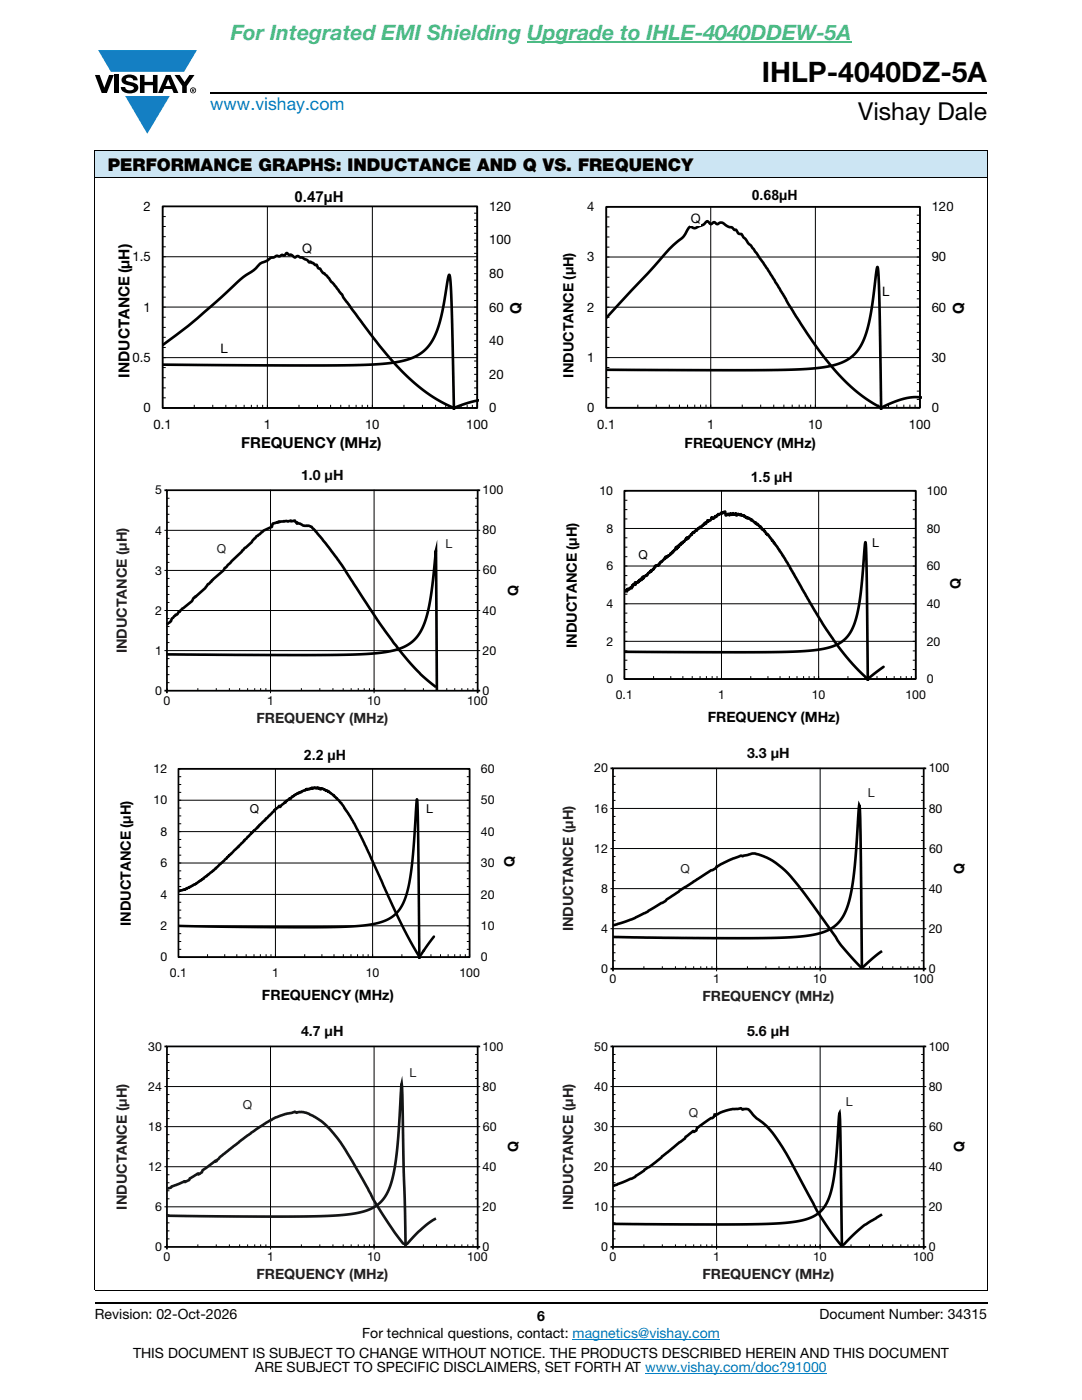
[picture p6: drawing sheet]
<svg xmlns="http://www.w3.org/2000/svg" width="216mm" height="279mm" viewBox="0 0 216 279" stroke-linecap="round" stroke-linejoin="round" font-family="sans-serif">
<g fill="#147fc3">
<path d="M19.6 10h19.7l-2.6 4.3h-1.1h-13.5z"/>
<path d="M25 19.2h8.9l-4.5 7.5z"/>
</g>
<g fill="#000">
<path d="M18.9 15h1l.9 2.5 1-2.5h.9l-1.4 3.6h-1zM22.9 15h.9v3.6h-.9zM24.6 15.3a2.1 2.1 0 0 1 2.8 .3l.1 .4h-.9a.79 .79 0 0 0-.7-.5 .79 .79 0 0 0-.8 .4l.3 .3 1 .2a1.08 1.08 0 0 1 1.2 1 1.08 1.08 0 0 1-1.1 1.2 1.73 1.73 0 0 1-2.4-1.2h.9a.96 .96 0 0 0 .8 .6 .96 .96 0 0 0 .9-.4 1.31 1.31 0 0 0-1.2-.6 1.03 1.03 0 0 1-1.1-.6 1.03 1.03 0 0 1 .2-1.1zM27.9 15h.9v1.3h1.7v-1.3h.9v3.6h-.9v-1.6h-1.7v1.6h-.9zM34.8 15h1.1l.9 1.4 1-1.4h1l-1.5 2.2v1.4h-.9v-1.4z"/>
<path d="M33.6 15.9l.5 1.3h-1.1zM33.1 15l-1.6 3.6h1l.3-.8h1.5l.3 .8h1l-1.6-3.6z"/>
<path d="M38.4 17.8h.2v.2h-.2zM38.3 17.7v.7h.1v-.3l.4 .3-.2-.3 .2-.2-.1-.2z"/>
<path d="M38.1 18a.46 .46 0 0 1 .9 0 .46 .46 0 0 1-.9 0zM37.9 18a.6 .6 0 0 0 1.2 0 .6 .6 0 0 0-1.2 0z"/>
</g>
<path d="M42 18.6h155M18.9 260h178.1" fill="none" stroke="#000" stroke-width=".36"/>
<path d="M105.2 8.3h64.7" fill="none" stroke="#4cbb84" stroke-width=".21"/>
<path d="M114.3 267.3h29.3M128.7 274h36.3" fill="none" stroke="#007ec4" stroke-width=".2"/>
<path d="M18.9 30h178.1v5.5h-178.1z" fill="#cce5f3"/>
<g fill="none" stroke="#000" stroke-width=".2">
<path d="M18.9 30h178.1M18.9 35.5h178.1M18.9 30.1v227.3M197 30.1v227.3M32.4 41.2h62.8v40.2h-62.8zM32.4 51.2h62.8M32.4 57.3h.7M32.4 53.3h.7M32.4 49.3h.7M32.4 45.2h.7M32.4 59.3h.7M32.4 55.3h.7"/>
<path d="M32.4 47.2h.7M32.4 43.2h.7M53.4 41.2v40.2M74.3 41.2v40.2M94.6 60h.6M94.6 58.6h.6M94.6 57.3h.6M94.6 55.9h.6M94.6 54.6h.6M94.6 53.3h.6M94.6 51.9h.6M94.6 50.6h.6"/>
<path d="M94.6 49.3h.6M94.6 47.9h.6M94.6 46.6h.6M94.6 45.2h.6M94.6 43.9h.6M94.6 42.5h.6M32.4 77.4h.7M32.4 73.4h.7M32.4 69.3h.7M32.4 65.3h.7M32.4 79.4h.7M32.4 75.4h.7"/>
<path d="M32.4 67.3h.7M32.4 63.3h.7M94.6 78.7h.6M94.6 77.4h.6M94.6 76.1h.6M94.6 74.7h.6M94.6 73.4h.6M94.6 72h.6M94.6 70.7h.6M94.6 69.3h.6M94.6 68h.6M94.6 66.7h.6"/>
<path d="M94.6 65.3h.6M94.6 64h.6M94.6 62.6h.6M95.2 71.4h-62.8M95.2 61.3h-62.8M38.8 80.8v.6M42.5 80.8v.6M45.1 80.8v.6M47.1 80.8v.6M48.7 80.8v.6M50.2 80.8v.6M51.3 80.8v.6"/>
<path d="M52.4 80.8v.6M59.7 80.8v.6M63.4 80.8v.6M66 80.8v.6M68 80.8v.6M69.7 80.8v.6M71.1 80.8v.6M72.3 80.8v.6M73.4 80.8v.6M80.6 80.8v.6M84.3 80.8v.6M86.9 80.8v.6"/>
<path d="M88.9 80.8v.6M90.6 80.8v.6M92 80.8v.6M93.2 80.8v.6M94.3 80.8v.6M94.6 80.1h.6M18.9 257.5h178.1"/>
</g>
<path d="M32.4 41.2h62.8v40.2h-62.8z" fill="none" stroke="#000" stroke-width=".35"/>
<path d="M32.4 72.8l38.7 .1 6.2-.4 2.3-.3 1.9-.5 1.7-.7 1.4-1 1.1-1.2 1-1.6 .7-1.9 .7-2.3 1.3-7.4 .2-.8 .3 1.5 .2 3.9 .5 21.5M32.4 68.9a170.1 170.1 0 0 0 16.1-13.6l2.6-1.7a3.6 3.6 0 0 1 2.3-1.6l.6-.5 1.4-.4a.62 .62 0 0 0 .9-.2l.4 .1 .5-.5 .4 .4h.6l.6 .5a.63 .63 0 0 1 1.1 0h.3l1.1 .5 .4 .5 .3-.2 1 .7h.2l.3 .6 .4 .1 .6 .9h.2l.6 .6 2.9 3.6 .9 1.5 6.8 9 4.3 4.9 3.5 3.2 3.2 2.3 3.5 1.7 5.1-1.4" fill="none" stroke="#000" stroke-width=".53"/>
<g fill="#fff">
<path d="M44 68h1.4v3.1h-1.4z"/>
<path d="M60.3 47.9h2v3.1h-2z"/>
</g>
<g fill="none" stroke="#000" stroke-width=".2">
<path d="M121 41.3h62.6v40.1h-62.6zM121 51.3h62.6M121 59.3h.6M121 57.3h.6M121 55.3h.6M121 53.3h.6M121 49.3h.6M121 47.3h.6M121 45.3h.6M121 43.3h.6M141.8 41.3v40.1M162.7 41.3v40.1"/>
<path d="M182.9 59.6h.7M182.9 58h.7M182.9 56.3h.7M182.9 54.7h.7M182.9 53h.7M182.9 49.6h.7M182.9 48h.7M182.9 46.3h.7M182.9 44.6h.7M182.9 42.9h.7M121 79.4h.6M121 77.4h.6"/>
<path d="M121 75.4h.6M121 73.3h.6M121 69.3h.6M121 67.3h.6M121 65.3h.6M121 63.3h.6M182.9 79.7h.7M182.9 78.1h.7M182.9 76.3h.7M182.9 74.7h.7M182.9 73h.7M182.9 69.7h.7"/>
<path d="M182.9 68h.7M182.9 66.3h.7M182.9 64.7h.7M182.9 63h.7M183.6 71.4h-62.6M183.6 61.3h-62.6M127.3 80.8v.6M131 80.8v.6M133.6 80.8v.6M135.6 80.8v.6M137.2 80.8v.6M138.6 80.8v.6"/>
<path d="M139.8 80.8v.6M140.9 80.8v.6M148.1 80.8v.6M151.8 80.8v.6M154.4 80.8v.6M156.4 80.8v.6M158.1 80.8v.6M159.5 80.8v.6M160.7 80.8v.6M161.8 80.8v.6M169 80.8v.6M172.7 80.8v.6"/>
<path d="M175.3 80.8v.6M177.3 80.8v.6M179 80.8v.6M180.3 80.8v.6M181.6 80.8v.6M182.6 80.8v.6"/>
</g>
<path d="M121 41.3h62.6v40.1h-62.6z" fill="none" stroke="#000" stroke-width=".35"/>
<path d="M121 73.8h36.4l6.3-.4 2.3-.4 1.6-.5 1.6-.8 1.4-1.1 1-1.3 .9-1.9 .7-2 .5-2.6 1.4-9.5 .2 1.5 .1 4 .4 22.9M121 63.4l9.1-9.8a37 37 0 0 1 6.3-6.4l.5-.8a1.63 1.63 0 0 1 .9-1.1l.8 .2 .7-.3a2.97 2.97 0 0 0 1.8-1l.7 .5 .5-.3a.71 .71 0 0 1 .8 .3 1.15 1.15 0 0 1 1.8 .3l.6 .3 .6 .1 .4 .5h.4l.4 .6 .7 .3 1.3 1.7 .6 .5 3.2 4.6 5.8 9.6 4.2 6.3 3.7 4.6 3.4 3.4 2.7 2.2 2.9 1.6 2.7-1.1 1.9-.6 1.8-.3h1.7" fill="none" stroke="#000" stroke-width=".53"/>
<g fill="#fff">
<path d="M176 56.5h1.5v3.1h-1.5z"/>
<path d="M137.9 41.9h2v3.1h-2z"/>
</g>
<path d="M33.3 130.6l25 .1 11.6-.1 6.4-.4 2.1-.4 1.7-.5 1.7-.9 1.2-1.1 1-1.5 .8-1.9 .7-2.2 .5-3 1-9 .2 28M33.3 124.7l.8-.7 .2-.6 .8-.7 .3-.1 1-1.2 1.9-1.4 .4-.7 2.2-1.9 .6-.8 3.1-2.8 .3-.5 3.9-3.9 1.4-1.1 1-1.3 1.4-1.1 1.3-.6a.55 .55 0 0 0 .5-.7l1.3-.5 1.5-.1 .3 .1 .5-.2 .1 .1a.77 .77 0 0 1 1.1 .4l.2-.1 1.2 .6h.8a1.74 1.74 0 0 1 1.4 .9l2.9 3.5 2.5 3.5 7.1 11 3.3 4.6 2.9 3.5 2.4 2.6 3.1 2.6" fill="none" stroke="#000001" stroke-width=".53"/>
<g fill="none" stroke="#000" stroke-width=".2">
<path d="M33.3 99.4h.5M32.8 105.8h62.5M32.8 113.8h62.5M33.3 115.4h.5M33.3 117h.5M33.3 118.6h.5M33.3 107.4h.5M33.3 109h.5M33.3 110.6h.5M33.3 112.2h.5M33.3 101h.5M33.3 102.6h.5"/>
<path d="M33.3 104.2h.5M32.8 121.8h62.5M32.8 129.8h62.5M33.3 120.2h.5M33.3 123.4h.5M33.3 125h.5M33.3 126.6h.5M33.3 128.2h.5M33.3 131.4h.5M33.3 133h.5M33.3 134.6h.5M33.3 136.2h.5"/>
</g>
<path d="M32.8 97.8h.5M33.3 97.8h62v40h-62zM32.8 137.8h.5" fill="none" stroke="#000" stroke-width=".35"/>
<path d="M42.7 108.1h3v3h-3z" fill="#fff"/>
<path d="M42.7 108.1h3v3h-3z" fill="none" stroke="#fff" stroke-width=".35"/>
<path d="M88.1 107.2h3v3h-3z" fill="#fff"/>
<path d="M88.1 107.2h3v3h-3z" fill="none" stroke="#fff" stroke-width=".35"/>
<path d="M95.3 97.8h.5M124.6 97.9h58.1v37.6h-58.1zM33.3 137.8v.5M95.8 137.8h-.5v.5" fill="none" stroke="#000" stroke-width=".35"/>
<g fill="none" stroke="#000" stroke-width=".2">
<path d="M54 97.8v40.5M74.6 97.8v40.5M94.8 99.4h.5M124.6 97.9h58.1v37.6h-58.1zM124.6 99.8h.6M144 97.9v37.6M163.4 97.9v37.6M182.1 99.8h.6M94.8 115.4h.5M94.8 117h.5M94.8 118.6h.5M94.8 107.4h.5"/>
<path d="M94.8 109h.5M94.8 110.6h.5M94.8 112.2h.5M94.8 101h.5M94.8 102.6h.5M94.8 104.2h.5M95.3 105.8h.5M95.3 113.8h.5M124.6 118.6h.6M124.6 116.7h.6M124.6 114.9h.6M124.6 111.1h.6"/>
<path d="M124.6 109.2h.6M124.6 107.3h.6M124.6 103.6h.6M124.6 101.7h.6M182.1 118.6h.6M182.1 116.7h.6M182.1 114.9h.6M182.1 111.1h.6M182.1 109.2h.6M182.1 107.3h.6M182.1 103.6h.6M182.1 101.7h.6"/>
<path d="M182.7 113h-58.1M182.7 105.5h-58.1M33.3 137.3v.5M39.5 137.3v.5M43.2 137.3v.5M45.8 137.3v.5M47.8 137.3v.5M49.4 137.3v.5M50.8 137.3v.5M52 137.3v.5M53.1 137.3v.5M60.1 137.3v.5"/>
<path d="M63.8 137.3v.5M66.4 137.3v.5M68.5 137.3v.5M70.1 137.3v.5M71.5 137.3v.5M72.7 137.3v.5M73.7 137.3v.5M80.8 137.3v.5M84.5 137.3v.5M87.1 137.3v.5M89.1 137.3v.5M90.7 137.3v.5"/>
<path d="M92.2 137.3v.5M93.3 137.3v.5M94.4 137.3v.5M94.8 120.2h.5M94.8 123.4h.5M94.8 125h.5M94.8 126.6h.5M94.8 128.2h.5M94.8 131.4h.5M94.8 133h.5M94.8 134.6h.5M94.8 136.2h.5"/>
<path d="M95.3 137.3v.5M95.3 129.8h.5M95.3 121.8h.5M124.6 133.6h.6M124.6 131.8h.6M124.6 129.9h.6M124.6 126.1h.6M124.6 124.2h.6M124.6 122.4h.6M130.4 134.9v.6M133.8 134.9v.6M136.3 134.9v.6"/>
<path d="M138.1 134.9v.6M139.7 134.9v.6M141 134.9v.6M142.1 134.9v.6M143.1 134.9v.6M149.8 134.9v.6M153.2 134.9v.6M155.6 134.9v.6M157.5 134.9v.6M159 134.9v.6M160.3 134.9v.6M161.4 134.9v.6"/>
<path d="M162.5 134.9v.6M169.2 134.9v.6M172.6 134.9v.6M175 134.9v.6M176.9 134.9v.6M178.4 134.9v.6M179.7 134.9v.6M180.8 134.9v.6M181.9 134.9v.6M182.1 133.6h.6M182.1 131.8h.6M182.1 129.9h.6"/>
<path d="M182.1 126.1h.6M182.1 124.2h.6M182.1 122.4h.6M182.7 128h-58.1M182.7 120.5h-58.1"/>
</g>
<path d="M124.6 118l.4-.3 .1 .3 .2-.5 .2 .2 .3-.5 .3 .2v-.6l.1 .3 .1-.4 .1-.1 .1 .2 .2-.2v-.4l.1 .5 .2-.4 .2-.2 .2 .1 .1-.3v.1l.1-.3 .2 .1 .2-.3 .1 .2 .1-.6 .1 .3 .1-.3v.3l.1-.3 .4-.3h.3v-.3l.5-.3 .1-.2v.1l.1-.3 .1 .2 .1-.3h.2l.4-.7 .1 .1 .1-.2h.5v-.3l.1 .1 .2-.4 .6-.5 .3-.4 .1 .1 .1-.4 .1 .2 .3-.4 .1 .1 .3-.2 .2-.4 .1 .2 .2-.4 .1 .2 .1-.4 .1 .1 .2-.3 .3-.6 .1 .4 .2-.6 .1 .3 .3-.7 .1 .2 .1-.3 .1 .2 .1-.4 .2 .1 .3-.4h.1l.2-.4 .1 .1 .1-.4v.3l.2-.3 .2 .1 .1-.3 .4-.4h.2l.2-.5h.1l.1 .1 .3-.4h.2l.1-.3h.2l.4-.5 .1 .3 .5-.7h.2l.1-.3 .1 .2v-.3l.2 .2 .3-.7 .1 .3 .1-.3 .3 .1 .1-.1 .2-.5 .1 .2 .1-.2 .1 .2 .4-.5 .1 .2 .1-.2v.1l.4-.5 .1 .1 .2-.1a.38 .38 0 0 1 .6-.2l.2-.2 .3-.1 .2 .8 .4-.4 .3 .3 .1-.3 .4 .2 .2-.3 .1 .3h.3l.1-.3v.4l.1-.3 .1 .4 .3-.3a.32 .32 0 0 0 .3 .2 .32 .32 0 0 0 .3-.2l.1 .3 .4-.1 .1 .3 .1-.1 .5 .5 .2-.2 .5 .3 .1 .2 .1-.1 .7 .7v-.2l.2 .4 .2 .1 .1-.1 .2 .4 .5 .2 .1 .4 .5 .3 .4 .6 .4 .3 .8 1.1v-.1l3.4 5.2 4.3 7.6 3.1 5.1 4 5.5 2 2.1 1.9 1.9a.47 .47 0 0 0 .4 .3 .47 .47 0 0 0 .5-.4l2.6-2M124.6 130.1h32.8l5.8-.4 2.1-.4 1.5-.6 1.4-.8 1.1-1.1 .9-1.5 .6-1.9 .9-5 1-10.2 .2 5.9 .3 21.7" fill="none" stroke="#000" stroke-width=".53"/>
<g fill="#fff">
<path d="M174.1 106.8h1.3v2.9h-1.3z"/>
<path d="M127.4 109.1h1.9v2.9h-1.9z"/>
</g>
<g fill="none" stroke="#000" stroke-width=".2">
<path d="M35.6 153.4h58.1v37.6h-58.1zM35.6 159.7h58.1M35.6 158.1h.6M35.6 156.6h.6M35.6 155h.6M55 153.4v37.6M74.3 153.4v37.6M93.1 158.1h.6M93.1 156.6h.6M93.1 155h.6M35.6 178.5h58.1M35.6 172.2h58.1"/>
<path d="M35.6 166h58.1M35.6 176.9h.6M35.6 175.4h.6M35.6 173.8h.6M35.6 170.7h.6M35.6 169.1h.6M35.6 167.5h.6M35.6 164.4h.6M35.6 162.8h.6M35.6 161.3h.6M93.1 176.9h.6M93.1 175.4h.6"/>
<path d="M93.1 173.8h.6M93.1 170.7h.6M93.1 169.1h.6M93.1 167.5h.6M93.1 164.4h.6M93.1 162.8h.6M93.1 161.3h.6M35.6 184.8h58.1M35.6 189.5h.6M35.6 187.9h.6M35.6 186.3h.6M35.6 183.2h.6"/>
<path d="M35.6 181.6h.6M35.6 180.1h.6M41.4 190.4v.6M44.8 190.4v.6M47.3 190.4v.6M49.1 190.4v.6M50.7 190.4v.6M52 190.4v.6M53.1 190.4v.6M54.1 190.4v.6M60.8 190.4v.6M64.2 190.4v.6"/>
<path d="M66.6 190.4v.6M68.5 190.4v.6M70 190.4v.6M71.3 190.4v.6M72.4 190.4v.6M73.5 190.4v.6M80.2 190.4v.6M83.6 190.4v.6M86 190.4v.6M87.9 190.4v.6M89.4 190.4v.6M90.7 190.4v.6"/>
<path d="M91.8 190.4v.6M92.8 190.4v.6M93.1 189.5h.6M93.1 187.9h.6M93.1 186.3h.6M93.1 183.2h.6M93.1 181.6h.6M93.1 180.1h.6"/>
</g>
<path d="M35.6 153.4h58.1v37.6h-58.1z" fill="none" stroke="#000" stroke-width=".34"/>
<path d="M35.6 177.9l1.4-.4 .3-.3 1.8-.8 3.6-2.7 4.8-4.7 1.9-2 .3-.1 .4-.7 .1 .1 1.2-1.1 .3-.5 2.9-2.7 .3-.5 .8-.7 .2 .3 .9-1h.2l.2-.4 .5-.2 .1-.2 .1 .2v-.2l.1 .1 .3-.4h.1l.9-.7 .3 .1v-.2h.2l.9-.5 .2 .1 .3-.3 .1 .1 .2-.1h.2l.5-.3 .2 .2 .3-.2 .3 .1 .5-.1 .1 .2 .1-.2 .2 .3 .1-.1 .1 .1 .2-.2 .8 .5h.2l.1 .2 .1-.1 2.2 1.8 2.7 4.1 2.7 5.4 6.6 14.3 3.5 6.6a.48 .48 0 0 0 .6 .5l.8-1M35.6 184.8l19.4 .2h13.1l5.8-.5 2-.4 1.6-.6 1.3-1 1-1.2 .9-1.7 .7-2.3 .9-5.8 .9-12 .2 5.8 .3 26.1M86.6 186.9l-2.1 2.9" fill="none" stroke="#000" stroke-width=".51"/>
<g fill="#fff">
<path d="M85.1 160h1.3v2.9h-1.3z"/>
<path d="M49.9 160h1.8v2.9h-1.8z"/>
</g>
<g fill="none" stroke="#000" stroke-width=".2">
<path d="M122.3 154.9h.5M122.3 156.5h.5M122.3 158.1h.5M122.3 159.7h.5M121.8 161.3h62.5M121.8 169.3h62.5M121.8 177.3h62.5M122.3 170.9h.5M122.3 172.5h.5M122.3 174.1h.5M122.3 175.7h.5M122.3 178.9h.5"/>
<path d="M122.3 162.9h.5M122.3 164.5h.5M122.3 166.1h.5M122.3 167.7h.5M121.8 185.3h62.5M122.3 180.5h.5M122.3 182.1h.5M122.3 183.7h.5M122.3 186.9h.5M122.3 188.5h.5M122.3 190.1h.5M122.3 191.7h.5"/>
</g>
<path d="M121.8 153.3h.5M122.3 153.3h62v40.1h-62zM121.8 193.3h.5" fill="none" stroke="#000" stroke-width=".35"/>
<path d="M135.2 172h3v3h-3z" fill="#fff"/>
<path d="M135.2 172h3v3h-3z" fill="none" stroke="#fff" stroke-width=".35"/>
<path d="M172.3 156.7h3v3h-3z" fill="#fff"/>
<path d="M172.3 156.7h3v3h-3z" fill="none" stroke="#fff" stroke-width=".35"/>
<path d="M184.3 153.3h.5M122.3 193.3v.5M184.8 193.3h-.5v.5M32.8 208.8h.5M33.3 208.8h62v40.1h-62zM32.8 248.8h.5" fill="none" stroke="#000" stroke-width=".35"/>
<g fill="none" stroke="#000" stroke-width=".2">
<path d="M143 153.3v40.5M163.7 153.3l-.1 40.5M183.8 154.9h.5M183.8 156.5h.5M183.8 158.1h.5M183.8 159.7h.5M183.8 170.9h.5M183.8 172.5h.5M183.8 174.1h.5M183.8 175.7h.5M183.8 178.9h.5M183.8 162.9h.5"/>
<path d="M183.8 164.5h.5M183.8 166.1h.5M183.8 167.7h.5M184.3 161.3h.5M184.3 169.3h.5M184.3 177.3h.5M122.3 192.8v.5M128.5 192.8v.5M132.2 192.8v.5M134.8 192.8v.5M136.8 192.8v.5M138.4 192.8v.5"/>
<path d="M139.8 192.8v.5M141 192.8v.5M142.1 192.8v.5M149.1 192.8v.5M152.8 192.8v.5M155.4 192.8v.5M157.5 192.8v.5M159.1 192.8v.5M160.5 192.8v.5M161.7 192.8v.5M162.7 192.8v.5M169.8 192.8v.5"/>
<path d="M173.5 192.8v.5M176.1 192.8v.5M178.1 192.8v.5M179.7 192.8v.5M181.2 192.8v.5M182.3 192.8v.5M183.4 192.8v.5M183.8 180.5h.5M183.8 182.1h.5M183.8 183.7h.5M183.8 186.9h.5M183.8 188.5h.5"/>
<path d="M183.8 190.1h.5M183.8 191.7h.5M184.3 185.3h.5M184.3 192.8v.5M32.8 216.8h62.5M33.3 218.4h.5M33.3 210.4h.5M33.3 212h.5M33.3 213.6h.5M33.3 215.2h.5M32.8 224.8h62.5M32.8 232.8h62.5"/>
<path d="M33.3 226.4h.5M33.3 228h.5M33.3 229.6h.5M33.3 231.2h.5M33.3 234.4h.5M33.3 236h.5M33.3 237.6h.5M33.3 239.2h.5M33.3 220h.5M33.3 221.6h.5M33.3 223.2h.5M32.8 240.8h62.5"/>
<path d="M33.3 242.4h.5M33.3 244h.5M33.3 245.6h.5M33.3 247.2h.5"/>
</g>
<path d="M122.3 187l20.5 .2 13.2-.1 5.8-.5 2.1-.4 1.6-.7 1.4-.9 1.1-1.4 .9-1.7 .7-2.3 .5-2.9 .5-3.5 .8-12.1 .2 .6 .1 5.2 .3 26.7M122.3 184.7l3.8-1.2 3.1-1.6 3.5-2 2.9-2.2 6.2-4 1-.4 .2-.4 .9-.5 3.9-1.6 .4 .1 1.8-.5 .7-.1 1.6 .6 1.8 .9 1.9 1.4 1.3 1.2 3.8 4.7 6.7 9.5 3.6 4.1a.56 .56 0 0 0 .6 .4 .56 .56 0 0 0 .5-.4l3.5-2.9" fill="none" stroke="#000" stroke-width=".53"/>
<path d="M47.9 219.1h3v3h-3z" fill="#fff"/>
<path d="M47.9 219.1h3v3h-3z" fill="none" stroke="#fff" stroke-width=".35"/>
<path d="M80.9 212.8h3v3h-3z" fill="#fff"/>
<path d="M80.9 212.8h3v3h-3z" fill="none" stroke="#fff" stroke-width=".35"/>
<path d="M95.3 208.8h.5M121.8 208.8h.5M122.3 208.8h62v40.1h-62zM33.3 248.8v.5M95.8 248.8h-.5v.5M121.8 248.8h.5" fill="none" stroke="#000" stroke-width=".35"/>
<g fill="none" stroke="#000" stroke-width=".2">
<path d="M54 208.8v40.5M74.6 208.8v40.5M94.8 218.4h.5M94.8 210.4h.5M94.8 212h.5M94.8 213.6h.5M94.8 215.2h.5M95.3 216.8h.5M121.8 216.8h62.5M122.3 218.4h.5M122.3 210.4h.5M122.3 212h.5"/>
<path d="M122.3 213.6h.5M122.3 215.2h.5M94.8 226.4h.5M94.8 228h.5M94.8 229.6h.5M94.8 231.2h.5M94.8 234.4h.5M94.8 236h.5M94.8 237.6h.5M94.8 239.2h.5M94.8 220h.5M94.8 221.6h.5"/>
<path d="M94.8 223.2h.5M95.3 224.8h.5M95.3 232.8h.5M121.8 224.8h62.5M121.8 232.8h62.5M122.3 226.4h.5M122.3 228h.5M122.3 229.6h.5M122.3 231.2h.5M122.3 234.4h.5M122.3 236h.5M122.3 237.6h.5"/>
<path d="M122.3 239.2h.5M122.3 220h.5M122.3 221.6h.5M122.3 223.2h.5M33.3 248.3v.5M39.5 248.3v.5M43.2 248.3v.5M45.8 248.3v.5M47.8 248.3v.5M49.4 248.3v.5M50.8 248.3v.5M52 248.3v.5"/>
<path d="M53.1 248.3v.5M60.1 248.3v.5M63.8 248.3v.5M66.4 248.3v.5M68.5 248.3v.5M70.1 248.3v.5M71.5 248.3v.5M72.7 248.3v.5M73.7 248.3v.5M80.8 248.3v.5M84.5 248.3v.5M87.1 248.3v.5"/>
<path d="M89.1 248.3v.5M90.7 248.3v.5M92.2 248.3v.5M93.3 248.3v.5M94.4 248.3v.5M94.8 242.4h.5M94.8 244h.5M94.8 245.6h.5M94.8 247.2h.5M95.3 248.3v.5M95.3 240.8h.5M121.8 240.8h62.5"/>
<path d="M122.3 242.4h.5M122.3 244h.5M122.3 245.6h.5M122.3 247.2h.5"/>
</g>
<path d="M33.3 237.2l.7-.2 .3-.2 2.4-1 .2 .1 .8-.4 .2-.3 1.5-.9a1.17 1.17 0 0 0 1.2-.8l2.4-1.8h.2l.8-.9 5.3-4.2 4.5-3 2.3-1 2.7-.7 .4 .2 1-.2 .9 .2 1.7 .8 1.6 1.1 1.4 1.3 2.1 2.7 2.4 3.7 4.5 8.3 2.8 4.3 2.3 3.2a1.04 1.04 0 0 0 1.4 .7l3.1-3.2 1.3-1 1.3-.8M33.3 242.6l20.9 .2 11.1-.1 5.7-.6 2-.5 1.6-.7 1.3-1 1-1.2 .9-1.8 .7-2.3 .8-6.3 .9-12 .7 32.4" fill="none" stroke="#111416" stroke-width=".53"/>
<path d="M136.9 220.6h3v3h-3z" fill="#fff"/>
<path d="M136.9 220.6h3v3h-3z" fill="none" stroke="#fff" stroke-width=".35"/>
<path d="M168 218.5h3v3h-3z" fill="#fff"/>
<path d="M168 218.5h3v3h-3z" fill="none" stroke="#fff" stroke-width=".35"/>
<path d="M184.3 208.8h.5M122.3 248.8v.5M184.8 248.8h-.5v.5" fill="none" stroke="#000" stroke-width=".35"/>
<g fill="none" stroke="#000" stroke-width=".2">
<path d="M143 208.8v40.5M163.7 208.8l-.1 40.5M183.8 218.4h.5M183.8 210.4h.5M183.8 212h.5M183.8 213.6h.5M183.8 215.2h.5M184.3 216.8h.5M183.8 226.4h.5M183.8 228h.5M183.8 229.6h.5M183.8 231.2h.5"/>
<path d="M183.8 234.4h.5M183.8 236h.5M183.8 237.6h.5M183.8 239.2h.5M183.8 220h.5M183.8 221.6h.5M183.8 223.2h.5M184.3 224.8h.5M184.3 232.8h.5M122.3 248.3v.5M128.5 248.3v.5M132.2 248.3v.5"/>
<path d="M134.8 248.3v.5M136.8 248.3v.5M138.4 248.3v.5M139.8 248.3v.5M141 248.3v.5M142.1 248.3v.5M149.1 248.3v.5M152.8 248.3v.5M155.4 248.3v.5M157.5 248.3v.5M159.1 248.3v.5M160.5 248.3v.5"/>
<path d="M161.7 248.3v.5M162.7 248.3v.5M169.8 248.3v.5M173.5 248.3v.5M176.1 248.3v.5M178.1 248.3v.5M179.7 248.3v.5M181.2 248.3v.5M182.3 248.3v.5M183.4 248.3v.5M183.8 242.4h.5M183.8 244h.5"/>
<path d="M183.8 245.6h.5M183.8 247.2h.5M184.3 240.8h.5M184.3 248.3v.5"/>
</g>
<path d="M122.3 236.7l4.4-1.8 4.2-3 5.7-4.6 .2-.4 1.4-1.1 .3 .1 .5-.3a.73 .73 0 0 1 .5-.8l2-1.4a1.51 1.51 0 0 0 1.1-.9l.1 .1 1.2-.6 1.4-.5 1.8-.2a.96 .96 0 0 1 1.1 .1l.4-.1a1.31 1.31 0 0 1 1.5 1l.8 .8 2.3 1.8 2.3 3 2 3.4 5.6 10.4 2.3 3.6 1.7 2.4a.99 .99 0 0 0 1.2 .7l4.1-3.8 3.6-2.3M122.3 244.3l20.5 .1 10.4-.1 5.6-.5 1.9-.4 1.5-.6 1.3-.8 1-1.2 .8-1.4 .6-1.9 .8-4.9 .8-10.5 .5 26.7" fill="none" stroke="#000" stroke-width=".53"/>
<text font-size="5.6" x="152" y="16.4">IHLP-4040DZ-5A</text>
<text font-size="4.9" x="171.3" y="24">Vishay Dale</text>
<text font-size="4.2" fill="#4cbb84" x="46" y="8">For Integrated EMI Shielding Upgrade to IHLE-4040DDEW-5A</text>
<text font-size="3.5" fill="#007ec4" x="42" y="21.9">www.vishay.com</text>
<text font-size="3.5" x="21.5" y="34.1">PERFORMANCE GRAPHS: INDUCTANCE AND Q VS. FREQUENCY</text>
<g font-size="3">
<text x="58.8" y="40.2">0.47µH</text>
<text x="104" y="62.7" transform="rotate(-90 104 62.7)">Q</text>
<text x="192.3" y="62.8" transform="rotate(-90 192.3 62.8)">Q</text>
<text x="25.9" y="75.4" transform="rotate(-90 25.9 75.4)">INDUCTANCE (μH)</text>
<text x="48.1" y="89.4">FREQUENCY (MHz)</text>
</g>
<g font-size="2.8">
<text x="150" y="39.8">0.68µH</text>
<text x="114.4" y="75.4" transform="rotate(-90 114.4 75.4)">INDUCTANCE (μH)</text>
<text x="136.6" y="89.3">FREQUENCY (MHz)</text>
<text x="149.8" y="96.2">1.5 µH</text>
<text x="103.4" y="118.9" transform="rotate(-90 103.4 118.9)">Q</text>
<text x="191.7" y="117.6" transform="rotate(-90 191.7 117.6)">Q</text>
<text x="115.1" y="129.4" transform="rotate(-90 115.1 129.4)">INDUCTANCE (μH)</text>
<text x="141.2" y="144">FREQUENCY (MHz)</text>
<text x="60.6" y="151.7">2.2 µH</text>
<text x="102.7" y="173.1" transform="rotate(-90 102.7 173.1)">Q</text>
<text x="192.4" y="174.4" transform="rotate(-90 192.4 174.4)">Q</text>
<text x="26.1" y="184.9" transform="rotate(-90 26.1 184.9)">INDUCTANCE (μH)</text>
<text x="52.3" y="199.5">FREQUENCY (MHz)</text>
<text x="103.4" y="229.9" transform="rotate(-90 103.4 229.9)">Q</text>
<text x="192.4" y="229.9" transform="rotate(-90 192.4 229.9)">Q</text>
<text x="18.9" y="263.3">Revision: 02-Oct-2026</text>
<text x="107.2" y="263.6">6</text>
<text x="163.6" y="263.3">Document Number: 34315</text>
<text x="72.3" y="267.1">For technical questions, contact: magnetics@vishay.com</text>
<text x="26.5" y="271">THIS DOCUMENT IS SUBJECT TO CHANGE WITHOUT NOTICE. THE PRODUCTS DESCRIBED HEREIN AND THIS DOCUMENT</text>
<text x="50.9" y="273.8">ARE SUBJECT TO SPECIFIC DISCLAIMERS, SET FORTH AT www.vishay.com/doc?91000</text>
</g>
<g font-size="2.8" fill="#050504">
<text x="60.1" y="95.8">1.0 μH</text>
<text x="149.1" y="151.3">3.3 μH</text>
<text x="60.1" y="206.8">4.7 μH</text>
<text x="149.1" y="206.8">5.6 μH</text>
</g>
<g font-size="2.8" fill="#231f20">
<text x="25.3" y="130.4" transform="rotate(-90 25.3 130.4)">INDUCTANCE (μH)</text>
<text x="51.2" y="144.3">FREQUENCY (MHz)</text>
<text x="114.3" y="185.9" transform="rotate(-90 114.3 185.9)">INDUCTANCE (μH)</text>
<text x="140.2" y="199.8">FREQUENCY (MHz)</text>
<text x="25.3" y="241.4" transform="rotate(-90 25.3 241.4)">INDUCTANCE (μH)</text>
<text x="114.3" y="241.4" transform="rotate(-90 114.3 241.4)">INDUCTANCE (μH)</text>
<text x="51.2" y="255.3">FREQUENCY (MHz)</text>
<text x="140.2" y="255.3">FREQUENCY (MHz)</text>
</g>
<g font-size="2.6">
<text x="28.6" y="42.1">2</text>
<text x="97.6" y="42.1">120</text>
<text x="117.2" y="42.2">4</text>
<text x="137.9" y="44.4">Q</text>
<text x="185.9" y="42.2">120</text>
<text x="26.4" y="52.1">1.5</text>
<text x="60.3" y="50.4">Q</text>
<text x="97.6" y="48.8">100</text>
<text x="117.2" y="52.2">3</text>
<text x="185.9" y="52.2">90</text>
<text x="97.6" y="55.5">80</text>
<text x="176" y="59.1">L</text>
<text x="28.6" y="62.2">1</text>
<text x="97.6" y="62.2">60</text>
<text x="117.2" y="62.2">2</text>
<text x="185.9" y="62.2">60</text>
<text x="44" y="70.5">L</text>
<text x="97.6" y="68.9">40</text>
<text x="26.4" y="72.2">0.5</text>
<text x="97.6" y="75.6">20</text>
<text x="117.2" y="72.2">1</text>
<text x="185.9" y="72.2">30</text>
<text x="28.6" y="82.3">0</text>
<text x="97.6" y="82.3">0</text>
<text x="117.2" y="82.3">0</text>
<text x="185.9" y="82.3">0</text>
<text x="30.6" y="85.6">0.1</text>
<text x="52.6" y="85.6">1</text>
<text x="72.8" y="85.6">10</text>
<text x="93" y="85.6">100</text>
<text x="119.2" y="85.6">0.1</text>
<text x="141.1" y="85.6">1</text>
<text x="161.2" y="85.6">10</text>
<text x="181.4" y="85.6">100</text>
</g>
<g font-size="2.5">
<text x="30.9" y="98.7">5</text>
<text x="96.3" y="98.7">100</text>
<text x="119.6" y="98.8">10</text>
<text x="184.9" y="98.8">100</text>
<text x="30.9" y="106.7">4</text>
<text x="96.3" y="106.7">80</text>
<text x="121" y="106.3">8</text>
<text x="184.9" y="106.3">80</text>
<text x="121" y="113.8">6</text>
<text x="127.4" y="111.5">Q</text>
<text x="174.1" y="109.2">L</text>
<text x="184.9" y="113.8">60</text>
<text x="30.9" y="114.7">3</text>
<text x="96.4" y="114.6">60</text>
<text x="30.9" y="122.7">2</text>
<text x="96.3" y="122.6">40</text>
<text x="121" y="121.3">4</text>
<text x="184.9" y="121.3">40</text>
<text x="30.9" y="130.7">1</text>
<text x="96.3" y="130.6">20</text>
<text x="121" y="128.8">2</text>
<text x="184.9" y="128.8">20</text>
<text x="121" y="136.3">0</text>
<text x="184.9" y="136.3">0</text>
<text x="30.9" y="138.7">0</text>
<text x="96.3" y="138.6">0</text>
<text x="122.9" y="139.4">0.1</text>
<text x="143.3" y="139.4">1</text>
<text x="162" y="139.4">10</text>
<text x="180.7" y="139.4">100</text>
<text x="30.6" y="154.3">12</text>
<text x="96" y="154.3">60</text>
<text x="118.6" y="154.2">20</text>
<text x="185.3" y="154.2">100</text>
<text x="30.6" y="160.5">10</text>
<text x="96" y="160.5">50</text>
<text x="32" y="166.8">8</text>
<text x="49.9" y="162.3">Q</text>
<text x="85.1" y="162.3">L</text>
<text x="96" y="166.8">40</text>
<text x="118.6" y="162.2">16</text>
<text x="185.3" y="162.2">80</text>
<text x="32" y="173.1">6</text>
<text x="96" y="173.1">30</text>
<text x="118.6" y="170.2">12</text>
<text x="185.4" y="170.1">60</text>
<text x="32" y="179.3">4</text>
<text x="96" y="179.3">20</text>
<text x="119.9" y="178.2">8</text>
<text x="185.3" y="178.1">40</text>
<text x="32" y="185.6">2</text>
<text x="96" y="185.6">10</text>
<text x="32" y="191.9">0</text>
<text x="95.9" y="191.8">0</text>
<text x="119.9" y="186.2">4</text>
<text x="185.3" y="186.1">20</text>
<text x="33.9" y="195">0.1</text>
<text x="54.3" y="195">1</text>
<text x="73" y="195">10</text>
<text x="91.7" y="195">100</text>
<text x="119.9" y="194.2">0</text>
<text x="185.3" y="194.1">0</text>
<text x="29.6" y="209.7">30</text>
<text x="96.3" y="209.7">100</text>
<text x="118.6" y="209.7">50</text>
<text x="185.3" y="209.7">100</text>
<text x="29.6" y="217.7">24</text>
<text x="96.3" y="217.7">80</text>
<text x="118.6" y="217.7">40</text>
<text x="185.3" y="217.7">80</text>
<text x="29.6" y="225.7">18</text>
<text x="96.4" y="225.7">60</text>
<text x="118.6" y="225.7">30</text>
<text x="185.4" y="225.7">60</text>
<text x="29.6" y="233.7">12</text>
<text x="96.3" y="233.6">40</text>
<text x="118.6" y="233.7">20</text>
<text x="185.3" y="233.6">40</text>
<text x="30.9" y="241.7">6</text>
<text x="96.3" y="241.6">20</text>
<text x="118.6" y="241.7">10</text>
<text x="185.3" y="241.6">20</text>
<text x="30.9" y="249.7">0</text>
<text x="96.3" y="249.6">0</text>
<text x="119.9" y="249.7">0</text>
<text x="185.3" y="249.6">0</text>
</g>
<g font-size="2.5" fill="#231f20">
<text x="43.3" y="110.3">Q</text>
<text x="88.9" y="109.4">L</text>
<text x="173.1" y="159">L</text>
<text x="135.8" y="174.3">Q</text>
<text x="81.7" y="215">L</text>
<text x="48.5" y="221.3">Q</text>
<text x="168.8" y="220.8">L</text>
<text x="137.5" y="222.9">Q</text>
</g>
<g font-size="2.5" fill="#050504">
<text x="32.6" y="140.7">0</text>
<text x="53.3" y="140.7">1</text>
<text x="73.2" y="140.7">10</text>
<text x="93.2" y="140.7">100</text>
<text x="121.6" y="196.2">0</text>
<text x="142.3" y="196.2">1</text>
<text x="162.2" y="196.2">10</text>
<text x="182.2" y="196.2">100</text>
<text x="32.6" y="251.7">0</text>
<text x="53.3" y="251.7">1</text>
<text x="73.2" y="251.7">10</text>
<text x="93.2" y="251.7">100</text>
<text x="121.6" y="251.7">0</text>
<text x="142.3" y="251.7">1</text>
<text x="162.2" y="251.7">10</text>
<text x="182.2" y="251.7">100</text>
</g>
</svg>
